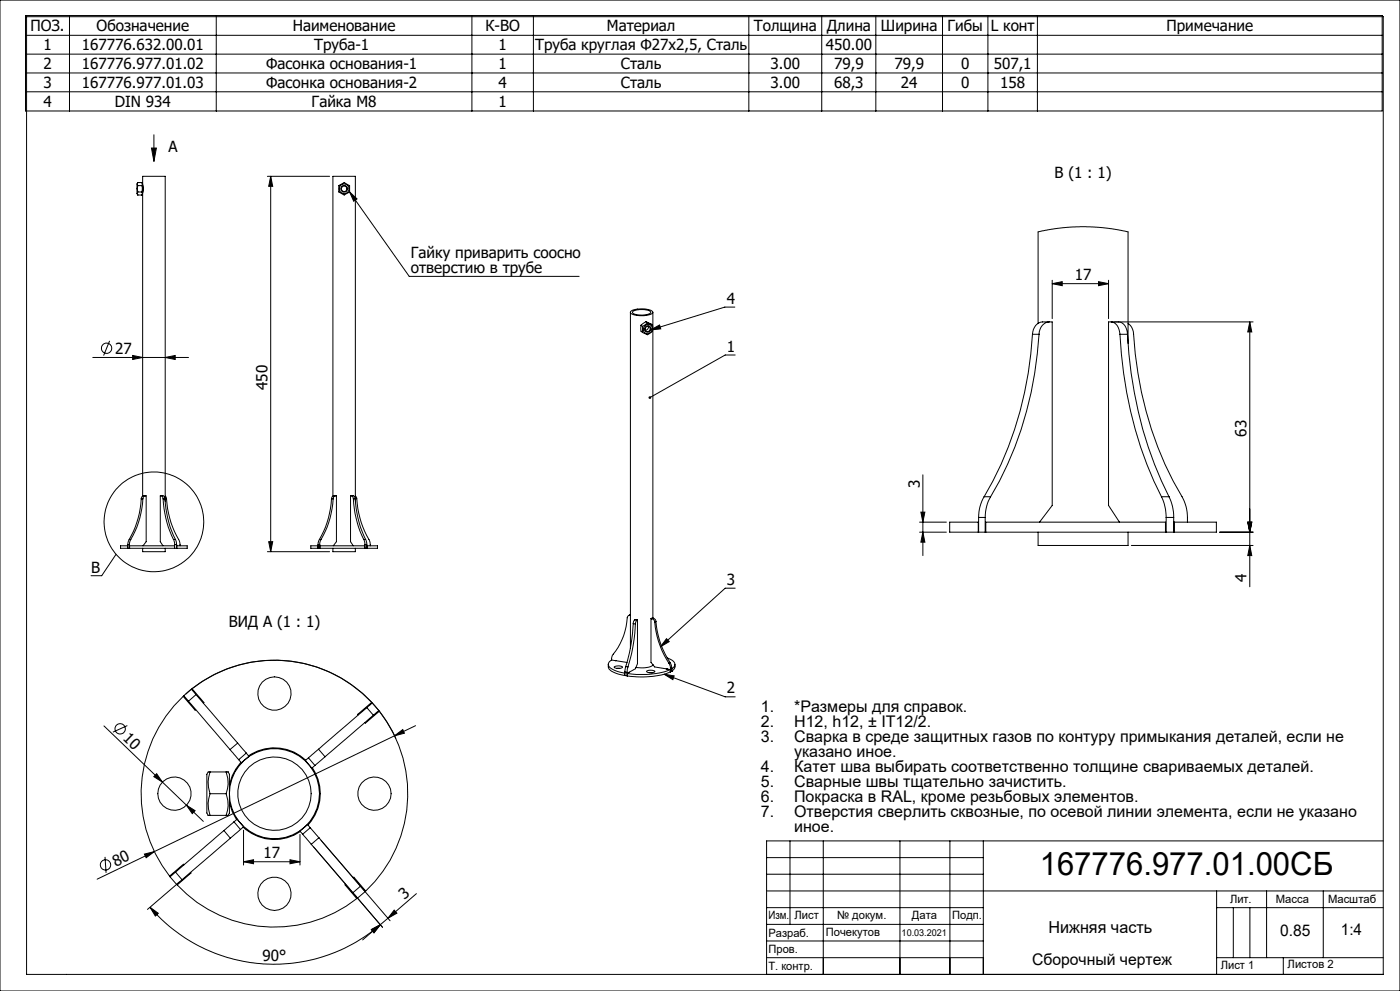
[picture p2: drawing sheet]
<svg xmlns="http://www.w3.org/2000/svg" width="420mm" height="297mm" viewBox="0 0 420 297" stroke-linecap="round" stroke-linejoin="round" font-family="sans-serif">
<g fill="none" stroke="#000" stroke-width=".3">
<path d="M0 0h420v297h-420zM7.7 4.7h407v28.6h-407zM7.7 10.6h407M7.7 16.2h407M8 5h407v287h-407zM20.8 4.7v28.6M64.9 4.7v28.6M141.6 4.7v28.6M160 4.7v28.6M224.6 4.7v28.6M246.5 4.7v28.6M262.7 4.7v28.6"/>
<path d="M282.8 4.7v28.6M296.4 4.7v28.6M311.2 4.7v28.6M7.7 21.9h407M7.7 27.5h407M41.3 55.6v1.9M41.3 54.7v.9M41.3 57.5v1M41.3 54.7l-.2 .4v2.9l.2 .5M41.3 55.6h1.2M41.3 57.5h1.2M41.3 54.7h1.2"/>
<path d="M41.3 58.5h1.2M42.5 55.6v1.9M42.5 54.7v.9M42.5 57.5v1M42.5 54.7l.3 .4M42.8 55.1v-2.3h6.8v97.4M42.8 55.3a3.2 3.2 0 0 1 0 2.5M42.8 55.1v2.9M42.8 58v90.7M42.8 58l-.3 .5M45.4 44.4h1.5l-.7 4zM46.2 40.4v8"/>
<path d="M80.2 52.8h18.7M81.2 52.8v112.5M81.2 52.8l.6 3h-1.2zM101.6 55.6l1.7-.9 1.6 .9v1.9l-1.6 1-1.7-1zM104.9 57.5l2.2 2.1-1 .7zM104.9 57.5l17.9 25.3h50.9M189.1 93.6v100.7M189.2 93.4a7.2 7.2 0 0 1 6.5-.1l.1 .2a1.85 1.85 0 0 1-2.1 1 6.3 6.3 0 0 1-4.6-.8zM189.9 93.3a5.9 5.9 0 0 1 5.3 .2v.1a5.1 5.1 0 0 1-4.7 .6l-.7-.4zM192.3 97.5v.4a1.79 1.79 0 0 0 .4 1.7M192.3 97.5l.4 .3M192.7 97.8v1.8"/>
<path d="M193.8 96.4l-1.5 1.1M193.8 96.4l2 1.1M193.8 96.4l.4 .4M194.2 96.8l-1.5 1M194.2 96.8l1.6 .7M194.5 97.8l-.2 .9-.7 .3M194.5 97.8v.2M195.2 98.9l2.7-1.5 .3 1.2zM195.8 97.5v.4a1.82 1.82 0 0 1-1.9 2.3l-1.2-.6M195.9 93.6v91.6M220.5 92h-3l-22.3 6.9M311.4 96.9v-27.4l5.8-1.1 6.8-.5 6.8 .3 6.4 1 1.2 .3v33.4"/>
<path d="M314.7 96.5a3.5 3.5 0 0 0-3 3.7M315.7 85l3-.6v1.2zM315.7 84v11.5M315.7 85h16.9M329.6 84.4l3 .6-3 .6zM332.6 84v11.5M333.4 96.5a3.4 3.4 0 0 1 2.6 3.7M335.6 96.5a3.4 3.4 0 0 1 2.6 3.7M338.4 96.9l.3 .2a3.9 3.9 0 0 1 1.4 3.1 109 109 0 0 0 15.2 50l.8 3.2 .1 3.1M374.9 96.5v79.4M374.9 96.5l.6 3h-1.2zM375.9 96.5h-43.3v55l3.2 5"/>
<path d="M27.8 107.1h28.8M32.9 102.2l-1.8 4.4M39.8 106.5l3 .6-3 .6zM49.6 107.1l3-.6v1.2zM220.6 106.4h-3l-22.7 12.8M309.7 100.2a107.6 107.6 0 0 1-14.5 48.7M309.7 100.2a3.5 3.5 0 0 1 3.1-3.7h2.9v55l-3.8 5M309.7 100.2h2M311.7 100.2a108.3 108.3 0 0 1-14.5 48.7M336 100.2a120.8 120.8 0 0 0 12.4 48.7M336 100.2h2.2M338.2 100.2a122.4 122.4 0 0 0 12.5 48.7"/>
<path d="M42.4 149.5a27 27 0 0 1-3.6 12.2M42.4 149.5a.85 .85 0 0 1 .7-.9h.8v13.7l-1 1.3M42.4 149.5h.5M42.9 149.5a26.5 26.5 0 0 1-3.7 12.2M43.6 148.6a.85 .85 0 0 0-.7 .9M48.3 148.6l.5 .4 .1 .5M48.9 149.5a31.2 31.2 0 0 0 3.1 12.2M48.9 149.5h.6M49.5 149.5a30.5 30.5 0 0 0 3.1 12.2M49.5 149.5l-.4-.8-1-.1v13.7l.8 1.3M49.6 148.7l.2 .3a31.7 31.7 0 0 0 4.1 13.6l.1 1M99.4 149.5a26.5 26.5 0 0 1-3.6 12.2"/>
<path d="M99.4 149.5a.85 .85 0 0 1 .8-.9h.7v13.7l-.9 1.3M99.4 149.5h.5M99.9 148.7v-95.9h6.7v97.4M99.9 149.5a26.5 26.5 0 0 1-3.6 12.2M100.7 148.6a.86 .86 0 0 0-.8 .9M105.4 148.6l.4 .2 .2 .7M106 149.5a31.2 31.2 0 0 0 3.1 12.2M106 149.5h.6M106.6 149.5a31.2 31.2 0 0 0 3.1 12.2M106.6 149.5l-.3-.8-1.1-.1v13.7l.8 1.3M106.6 148.7l.3 .3a31.7 31.7 0 0 0 4.1 13.6l.1 1M275.9 159.5h8"/>
<path d="M275.9 156.5h8M276.3 153.5h1.2l-.6 3zM276.9 142.3v24.2M276.9 159.5l.6 3h-1.2zM293.5 156.5h-8.6v3h8.6M293.5 159.5h2.2M293.5 156.5h.1M293.5 156.5v3M293.6 155.1v4.4M293.6 155.1h2M295.2 148.9a12 12 0 0 0-1.6 6.2M295.2 148.9h2"/>
<path d="M295.6 155.1v4.4M295.7 159.5v-3h53.9v3M295.7 159.5h53.9M297.2 148.9a12.5 12.5 0 0 0-1.6 6.2M311.4 159.5v4h27v-4M348.4 148.9a14.7 14.7 0 0 1 1.4 6.2M348.4 148.9h2.3M349.6 159.5h2.7M349.8 155.1h2.3M349.8 155.1v4.4M350.7 148.9a13.4 13.4 0 0 1 1.4 6.2M352.1 156.5h.2"/>
<path d="M352.1 155.1v4.4M352.3 156.5h12.6v3h-12.6M352.3 156.5v3M365.9 159.5h10M374.3 156.5h1.2l-.6 3zM34.8 166.1l-4.3 6.4h-3.2M38.3 163.6h-2.1v.7h2.1M38.3 164.3h.6M38.3 163.6h.1M38.3 163.2v1.1M38.3 163.2h.5M38.8 161.7l-.5 1.5"/>
<path d="M38.8 161.7h.4M38.8 163.2v1.1M38.9 163.6h13.5v.7M38.9 164.3h13.5M39.2 161.7l-.4 1.5M42.8 164.3v1h6.8v-1M52 161.7l.4 1.5M52 161.7h.6M52.4 164.3h.6M52.4 163.2h.6M52.4 163.2v1.1M52.6 161.7l.4 1.5"/>
<path d="M53 163.2v1.1M53 163.6h.1M53 163.6h3.2v.7h-3.2M53 163.6v.7M80.2 165.3h18.7M80.6 162.3h1.2l-.6 3zM95.4 163.6h-2.2v.7h2.2M95.4 164.3h.6M95.4 163.6h.1M95.4 163.2h.5M95.4 163.2v1.1M95.8 161.7l-.4 1.5"/>
<path d="M95.8 161.7h.5M95.9 163.2v1.1M96 164.3h13.4M96 163.6h13.4v.7M96.3 161.7l-.4 1.5M99.9 164.3v1h6.7v-1M109.1 161.7l.4 1.5M109.1 161.7h.6M109.4 164.3h.7M109.5 163.2h.5M109.5 163.2v1.1M109.7 161.7l.3 1.5"/>
<path d="M110 163.6h.1M110 163.2v1.1M110.1 163.6h3.1v.7h-3.1M110.1 163.6v.7M220.6 176.3h-3l-19.5 17.5M339.4 163.5h36.5M374.9 163.5l.6 3h-1.2zM182.5 199.1a2.19 2.19 0 0 0 2 2.5l2.9 .9M183.4 197.8a1.37 1.37 0 0 0-.9 1.3 1.37 1.37 0 0 0 .9 1.3l1.7 .8 2.3 .6M183.4 197.8l1.3 .2M184.3 199.9l.3-.2a2.29 2.29 0 0 1 2.2 .3 2.03 2.03 0 0 1-2.5-.1zM184.6 198h.1"/>
<path d="M184.6 198l3.5 .5M184.7 198h.1M187.7 199.8l-.2 1.6M187.7 199.8l.7 .1M188.4 199.9l-.3 1.6M189.1 184.4a.79 .79 0 0 0-.9 .7 21.2 21.2 0 0 1-4.6 11.6l-.1 1.1M189.1 184.4h.1M189.1 184.2l-.5 .3M190 186.9a51.1 51.1 0 0 1-2.3 12.9M190 186.9l.6 .1M190.4 185.8l-.4 1.1M190.4 185.8l.7 .1"/>
<path d="M190.4 185.8h.8M190.6 187a48.9 48.9 0 0 1-2.2 12.9M191.1 185.9l-.5 1.1M191.2 185.8l-.1 .1M191.2 185.8v13.1l-.6 1.5-1.9 1.2M195.3 185.4l.2 .1M195.3 185.4v13.1l1.1 1.4 3.6 .6M195.5 185.5l.8 .4 .1 .6M195.9 199.2v.1M195.9 185.2l.7 .5 .2 .6M195.9 199.2a5.8 5.8 0 0 1-5.1 .8M195.9 185.2l-.4 .3"/>
<path d="M195.9 185.2l-.6 .2M196.4 186.5a26.2 26.2 0 0 0 4.3 12.3M196.8 186.3a25.8 25.8 0 0 0 4.2 12.2M196.8 186.3l-.4 .2M200 191.4l.8 .9-2.7 1.5zM200.2 197.2a2.37 2.37 0 0 1 2.2 2.4l-.9 .8M200.7 198.8l.5 1.5M201 198.5l.5 1.6M201 198.5l-.3 .3M202.5 199.1l-.1 1.2-.9 .9M31.2 217.6l29.8 28.6M38.2 217.4l-4.3 2"/>
<path d="M55.7 208a40 40 0 0 1 63.1 13.4M56.6 210.1l12.4 14.5M58.7 212.7l-.2 .1-3.5-4.1a40 40 0 0 0-4.1 53.9l4.1-3.6 .2 .2M58.8 208.2l12.5 14.5M58.8 208.2l-1.4-1.7-2.3 2 1.5 1.6M58.8 208.2l-2.2 1.9M61 210.7l.2-.2-3.6-4.1a40 40 0 0 1 53.9 4.1l-4.1 3.6 .1 .1M109.5 216.5l.1 .2 4.2-3.6a40.1 40.1 0 0 1-4.1 53.9l-3.5-4.1-.3 .2M110.1 212.1l-14.5 12.4M110.1 212.1l1.6-1.4 2 2.2-1.7 1.4M110.1 212.1l1.9 2.2M112 214.3l-14.5 12.5"/>
<path d="M124.7 217.5l-6.3 3M185.1 200.3h.8M187.4 201.8v.7M187.5 201.4l.6 .1M187.5 202.5l.6 .1M187.5 201.4v1.1M187.5 201.7l-.1 .1M187.5 202.4l-.1 .1M188.1 201.5v1.1M188.2 202.5l-.1 .1M188.8 201.5l-.6 .4M194 201.2a2.34 2.34 0 0 1 2.5 .1 2.06 2.06 0 0 1-2.5-.1z"/>
<path d="M194.8 201.6h.9M199.2 202.1l3 .5-.3 1.1zM199.2 202.1l18.4 6.7h3M199.9 200.4l1.2 .3M200 200.5h.1M201.1 200.7a25.3 25.3 0 0 1-12.9 1.2M201.1 201.4a24.3 24.3 0 0 1-12.9 1.2v-.7M201.1 201.4h.1M201.1 200.7v.7M201.2 200.3v1.1M201.5 200.4h.1M201.5 201.2h.1"/>
<path d="M201.5 200.1l-.3 .2M201.5 201.2l-.3 .2M201.5 200.1v1.1M47 231.9l1.7 2.5-2.6-1.6zM63 231.3a9.6 9.6 0 0 0 0 6.6M63 231.3h-.6l-.3 .8v10a2.19 2.19 0 0 0 .5 2.3h.4M63 237.9a9.5 9.5 0 0 0 0 6.5M63 231.3h4.8M63 237.9h4.8M67.8 231.3a9.1 9.1 0 0 1 0 6.6M67.8 237.9a9 9 0 0 1 0 6.5M67.8 231.3h.6"/>
<path d="M68.4 231.3l.4 .8v10a2.89 2.89 0 0 1-.4 2.3M69 224.6l2.6 3.1M71.3 222.7l2.6 3M71.3 222.7l-2.3 1.9M72.3 228.5a14.4 14.4 0 0 0-3.5 6.8M73.9 225.7l.8 1-2.3 1.9-.8-.9M73.9 225.7l-2.3 2M74.6 226.5a13.7 13.7 0 0 1 17.1 1.3M92.5 227.1l2 2.3M92.5 227.1l-.9 .8 2 2.3 .9-.8M93.7 230.1a13.8 13.8 0 0 1-1.3 17.2M95.6 224.5l-3.1 2.6"/>
<path d="M95.6 224.5l1.9 2.3M97.5 226.8l-3 2.6M118.4 220.5l-89.3 43M118.4 220.5l2.4-1.9 .5 1.1zM31.5 256.8l.3 4.8M43.3 256l3-.8-2.4 1.9zM56 241.3l2.5 1.7-.8 .8zM63 244.4h4.8M67.2 248.9l-14.5 12.5M67.2 248.9l1.9 2.3M67.8 244.4h.6M68.8 240.5a14.1 14.1 0 0 0 2.2 5.1"/>
<path d="M69.1 251.2l-14.5 12.5M70.2 246.3l-3 2.6M70.2 246.3l1.9 2.3M70.2 246.3l.9-.8 2 2.3-1 .8M72.1 248.6l-3 2.6M73 247.9a13.6 13.6 0 0 0 17.1 1.3M73.1 258.3l3-.6v1.2zM73.1 248.8v10.5M73.1 258.3h16.9M87 257.7l3 .6-3 .6zM90 250.1v9.2M90.8 250l2.6 3"/>
<path d="M93.1 248.1l2.6 3M93.1 248.1l-2.3 1.9M93.1 248.1l-.8-1-2.3 2 .8 .9M93.4 253l12.5 14.5M94.1 253.8l20.7 24.1-8.3-9.6M95.7 251.1l12.4 14.5M95.7 251.1l-2.3 1.9M96.3 251.8l20.7 24.1M230 257h65M237 252v25M247 252v40M270 252v40"/>
<path d="M285 252v40M295 252v40M415 252h-185v40M45 271.9l2.5 1.8-.9 .8zM45 271.9a49 49 0 0 0 69.1 5.2M52.7 261.4l-1.7 1.4 2 2.3 1.6-1.4M52.7 261.4l1.9 2.3M53.9 264.3l-9.7 8.3M57.1 261.5l.2 .2-4.1 3.5a39.9 39.9 0 0 0 53.8 4.1l-3.5-4.1 .2-.2M108.1 265.6l1.4 1.6-2.3 2-1.3-1.7M108.1 265.6l-2.2 1.9M111.4 278.5l2.7-1.4-2 2.4z"/>
<path d="M111.4 278.7l2.7-1.6-1.9 2.5zM114.1 277.1l-5.3 4.6M116.4 275.2l-2.3 1.9M118.3 272.8l.8 .9-2.7 1.5zM124.9 267.8l-8.5 7.4M230 272h65M230 277h65M230 262h65M230 267h185M365 272h50M365 267v25M370 272v15"/>
<path d="M375 272v15M380 267v20M397 267v20M230 282h65M230 287h65M365 287h50M385 287v5"/>
<circle cx="103.2" cy="56.6" r=".83"/>
<circle cx="103.2" cy="56.6" r="1"/>
<circle cx="103.2" cy="56.6" r="1.46"/>
<circle cx="194.3" cy="98.6" r=".8"/>
<circle cx="194.3" cy="98.7" r=".95"/>
<circle cx="194.3" cy="98.7" r="1.38"/>
<circle cx="32" cy="104.4" r="1.54"/>
<circle cx="46.2" cy="156.4" r="15"/>
<circle cx="36" cy="218.4" r="1.54"/>
<circle cx="82.3" cy="207.9" r="5"/>
<circle cx="52.3" cy="237.9" r="5"/>
<circle cx="82.3" cy="237.9" r="11"/>
<circle cx="82.3" cy="237.9" r="13.5"/>
<circle cx="112.3" cy="237.9" r="5"/>
<circle cx="31.7" cy="259.2" r="1.54"/>
<circle cx="82.3" cy="267.9" r="5"/>
</g>
<g fill="#000">
<path d="M45.4 44.4h1.5l-.7 4z"/>
<path d="M104.9 57.5l2.2 2.1-1 .7zM194.6 118.9v.4l.3-.1-.3 .1a.4 .4 0 0 0 .6 .2 .4 .4 0 0 0 0-.6 .4 .4 0 0 0-.6 0zM195.2 98.9l2.7-1.5 .3 1.2zM200 191.4l.8 .9-2.7 1.5zM199.2 202.1l3 .5-.3 1.1z"/>
<path d="M315.7 85l3-.6v1.2zM329.6 84.4l3 .6-3 .6z"/>
<path d="M49.6 107.1l3-.6v1.2zM39.8 106.5l3 .6-3 .6z"/>
<path d="M374.3 156.5h1.2l-.6 3zM374.9 163.5l.6 3h-1.2zM276.3 153.5h1.2l-.6 3zM276.9 159.5l.6 3h-1.2zM374.9 96.5l.6 3h-1.2zM374.3 156.5h1.2l-.6 3z"/>
<path d="M80.6 162.3h1.2l-.6 3zM81.2 52.8l.6 3h-1.2z"/>
<path d="M118.4 220.5l2.9-.8-.5-1.1zM43.3 256l.6 1.1 2.4-1.9z"/>
<path d="M56 241.3l1.7 2.5 .8-.8zM47 231.9l-.9 .9 2.6 1.6z"/>
<path d="M73.1 258.3l3-.6v1.2zM87 257.7l3 .6-3 .6z"/>
<path d="M45 271.9l2.5 1.8-.9 .8zM111.4 278.5l2.7-1.4-2 2.4z"/>
<path d="M118.3 272.8l.8 .9-2.7 1.5zM111.4 278.7l2.7-1.6-1.9 2.5z"/>
</g>
<text font-size="9.6" x="311.9" y="262.3">167776.977.01.00СБ</text>
<text font-size="4.9" x="314.5" y="279.6">Нижняя часть</text>
<g font-size="4.8">
<text x="228.2" y="213.2">1.</text>
<text x="238.2" y="213.2">*Размеры для справок.</text>
<text x="228.2" y="217.8">2.</text>
<text x="238.2" y="217.8">H12, h12, ± IT12/2.</text>
<text x="228.2" y="222.3">3.</text>
<text x="238.2" y="222.3">Сварка в среде защитных газов по контуру примыкания деталей, если не</text>
<text x="238.2" y="226.8">указано иное.</text>
<text x="228.2" y="231.3">4.</text>
<text x="238.2" y="231.3">Катет шва выбирать соответственно толщине свариваемых деталей.</text>
<text x="228.2" y="235.8">5.</text>
<text x="238.2" y="235.8">Сварные швы тщательно зачистить.</text>
<text x="228.2" y="240.4">6.</text>
<text x="228.2" y="244.9">7.</text>
<text x="238.2" y="240.4">Покраска в RAL, кроме резьбовых элементов.</text>
<text x="238.2" y="244.9">Отверстия сверлить сквозные, по осевой линии элемента, если не указано</text>
<text x="238.2" y="249.4">иное.</text>
<text x="384" y="280.6">0.85</text>
<text x="402.3" y="280.3">1:4</text>
<text x="309.6" y="289.1">Сборочный чертеж</text>
</g>
<g font-size="4.6">
<text x="9.2" y="9.3">ПОЗ.</text>
<text x="29" y="9.3">Обозначение</text>
<text x="87.8" y="9.3">Наименование</text>
<text x="145.6" y="9.3">К-ВО</text>
<text x="182.1" y="9.3">Материал</text>
<text x="226.2" y="9.3">Толщина</text>
<text x="248" y="9.3">Длина</text>
<text x="264.3" y="9.3">Ширина</text>
<text x="284.3" y="9.3">Гибы</text>
<text x="297.2" y="9.3">L конт</text>
<text x="350" y="9.3">Примечание</text>
<text x="13" y="15.1">1</text>
<text x="24.6" y="15.1">167776.632.00.01</text>
<text x="94.2" y="15.1">Труба-1</text>
<text x="149.6" y="15.1">1</text>
<text x="160.5" y="15.1">Труба круглая Ф27х2,5, Сталь</text>
<text x="247.7" y="15.1">450.00</text>
<text x="13" y="20.7">2</text>
<text x="24.5" y="20.7">167776.977.01.02</text>
<text x="79.9" y="20.7">Фасонка основания-1</text>
<text x="149.6" y="20.7">1</text>
<text x="186.3" y="20.7">Сталь</text>
<text x="231.2" y="20.7">3.00</text>
<text x="250.2" y="20.7">79,9</text>
<text x="268.3" y="20.7">79,9</text>
<text x="288.3" y="20.7">0</text>
<text x="298.1" y="20.7">507,1</text>
<text x="13" y="26.4">3</text>
<text x="24.5" y="26.4">167776.977.01.03</text>
<text x="79.9" y="26.4">Фасонка основания-2</text>
<text x="149.6" y="26.4">4</text>
<text x="186.3" y="26.4">Сталь</text>
<text x="231.2" y="26.4">3.00</text>
<text x="250.2" y="26.4">68,3</text>
<text x="270.3" y="26.4">24</text>
<text x="288.3" y="26.4">0</text>
<text x="300.1" y="26.4">158</text>
<text x="13" y="32.1">4</text>
<text x="34.5" y="32.1">DIN 934</text>
<text x="93.5" y="32.1">Гайка М8</text>
<text x="149.6" y="32.1">1</text>
<text x="50.6" y="45.6">A</text>
<text x="316.4" y="53.2">B (1 : 1)</text>
<text x="123.3" y="77.3">Гайку приварить соосно</text>
<text x="123.3" y="81.8">отверстию в трубе</text>
<text x="322.4" y="84">17</text>
<text x="218" y="91">4</text>
<text x="34.5" y="106.1">27</text>
<text x="218.1" y="105.4">1</text>
<text x="80.3" y="116.9" transform="rotate(-90 80.3 116.9)">450</text>
<text x="374" y="130.9" transform="rotate(-90 374 130.9)">63</text>
<text x="275.9" y="146.2" transform="rotate(-90 275.9 146.2)">3</text>
<text x="27.3" y="171.6">B</text>
<text x="218.1" y="175.3">3</text>
<text x="374" y="174.4" transform="rotate(-90 374 174.4)">4</text>
<text x="68.6" y="187.9">ВИД A (1 : 1)</text>
<text x="218.1" y="207.8">2</text>
<text x="36.7" y="221.5" transform="rotate(44 36.7 221.5)">10</text>
<text x="79.1" y="257.3">17</text>
<text x="34.7" y="259.7" transform="rotate(-26 34.7 259.7)">80</text>
<text x="121.3" y="269.6" transform="rotate(-41 121.3 269.6)">3</text>
<text x="78.8" y="288">90°</text>
</g>
<g font-size="3.4">
<text x="230.5" y="275.5">Изм.</text>
<text x="238.4" y="275.4">Лист</text>
<text x="251.1" y="275.4">№ докум.</text>
<text x="273.6" y="275.4">Дата</text>
<text x="285.7" y="275.4">Подп.</text>
<text x="369" y="270.5">Лит.</text>
<text x="382.8" y="270.5">Масса</text>
<text x="398.4" y="270.6">Масштаб</text>
<text x="230.5" y="280.7">Разраб.</text>
<text x="247.7" y="280.6">Почекутов</text>
<text x="230.6" y="285.7">Пров.</text>
<text x="230.5" y="290.7">Т. контр.</text>
<text x="366.2" y="290.3">Лист 1</text>
<text x="386.3" y="290.2">Листов 2</text>
</g>
<text font-size="2.8" x="270.5" y="280.6">10.03.2021</text>
</svg>
